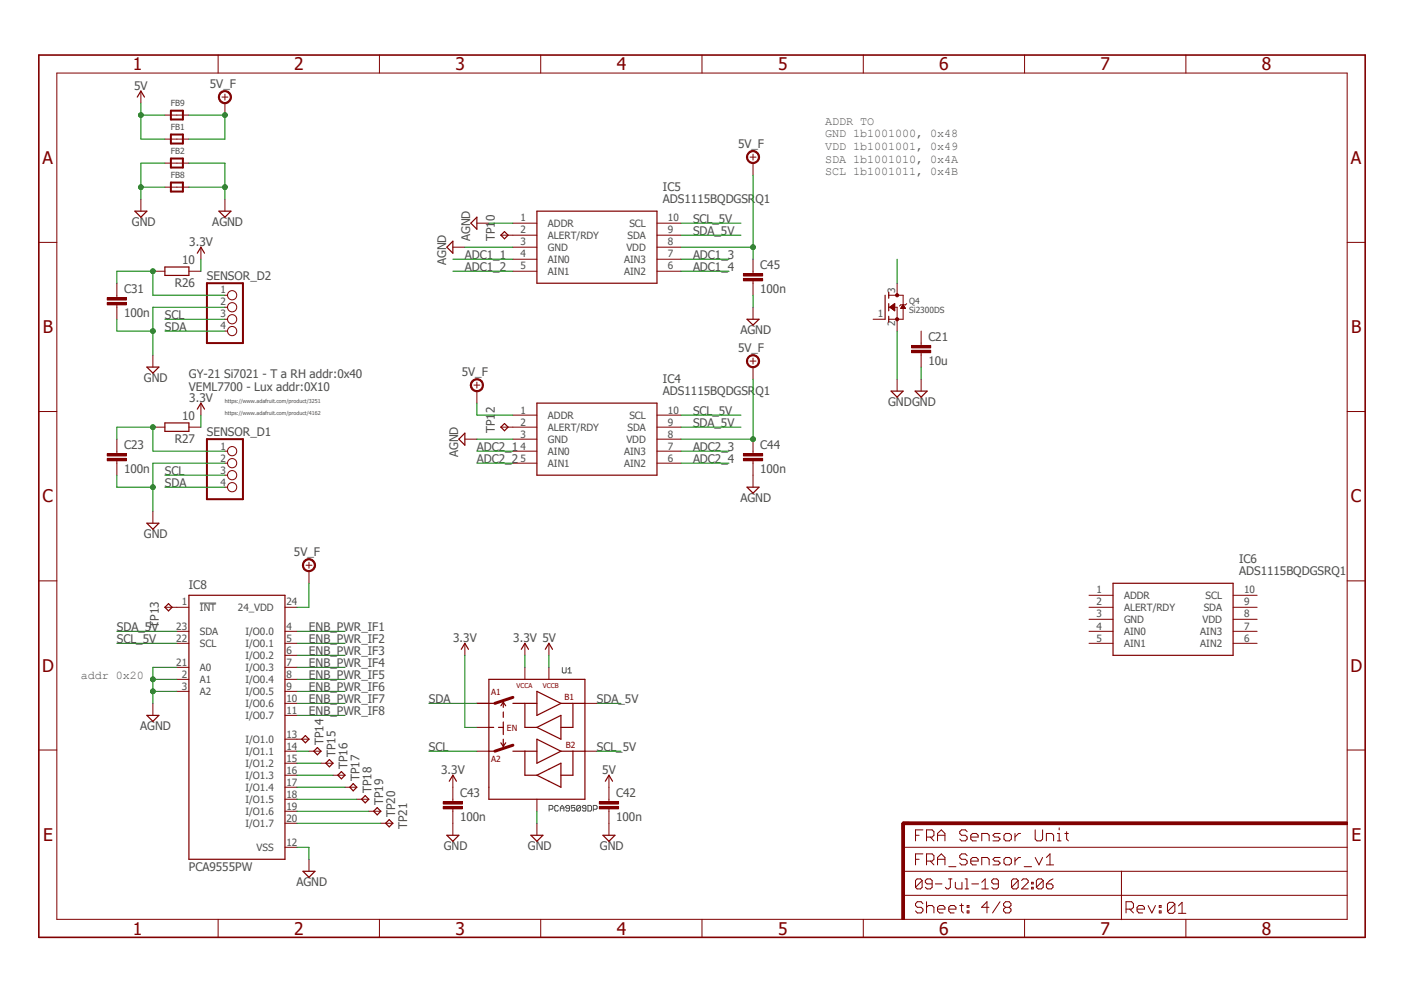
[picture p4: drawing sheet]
<svg xmlns="http://www.w3.org/2000/svg" width="297mm" height="210mm" viewBox="0 0 297 210" stroke-linecap="round" stroke-linejoin="round" font-family="sans-serif">
<path d="M7.9 11.3l281.2 187.3M289.1 11.3l-281.2 187.3" fill="none" stroke="#fff" stroke-width=".21"/>
<g fill="none" stroke="#505050" stroke-width=".21">
<path d="M42.3 127.6h3.4M119 141.2v1l.2 .1 .6-.1v-1M120.1 142.3h.8M120.1 141.6l.4-.4v1.1M116.2 171.2h.6l.2-.3v-.3l-.2-.3h-.6v1.2M118.1 170.6l-.2-.3h-.3l-.3 .3v.7l.3 .2h.3l.2-.2M118.5 171.5v-.7l.4-.5 .4 .5v.7M118.5 170.9h.8M120.5 170.9h-.6l-.2-.1 .2-.5h.4l.2 .3v.7l-.2 .2h-.4l-.2-.2M121.6 170.3h-.7v.6l.3-.1 .4 .1-.1 .6h-.5l-.1-.2M122.8 170.6l-.2-.3h-.4l-.2 .3v.7M122.8 170.6v.7l-.2 .2h-.4l-.2-.2"/>
<path d="M122.8 170.6l-.8 .7M124 170.9h-.6l-.2-.1 .2-.5h.4l.2 .3v.7l-.2 .2h-.4l-.2-.2M124.4 170.3h.5l.2 .3v.7l-.2 .2h-.5zM125.5 171.2h.6l.2-.3v-.3l-.2-.3h-.6v1.2"/>
</g>
<path d="M190.8 174.1h.5v20.3h-.5z" fill-rule="evenodd" fill="#800000"/>
<path d="M190.8 174.1h.5v20.3h-.5z" fill="none" stroke="#800000" stroke-width=".21"/>
<path d="M191 173.8h94v.6h-94z" fill-rule="evenodd" fill="#800000"/>
<g fill="none" stroke="#800000" stroke-width=".21">
<path d="M12 15.5h273v178.9h-273zM46.1 11.6v3.9M80.3 11.6v3.9M114.4 11.6v3.9M148.5 11.6v3.9M182.6 11.6v3.9M216.7 11.6v3.9M250.9 11.6v3.9M8.2 51.3h3.8M42.5 52.3v2.5M285 51.3h3.8M24.7 62.4v.5"/>
<path d="M24.7 64.5v.5M32.3 75.1v2.5M47.6 62.4h.5M47.6 65h.5M47.6 67.5h.5M47.6 70h.5M8.2 87h3.8M42.5 85.3v2.5M47.6 95.4h.5M47.6 98h.5M285 87h3.8M32.3 108.1v2.6"/>
<path d="M47.6 100.5h.5M47.6 103h.5M8.2 122.9h3.8M285 122.9h3.8M8.2 158.6h3.8M285 158.6h3.8M191 173.8h94v.6h-94zM191.1 179.2h93.9M193.7 176.7h.7M195.2 175.5h-1.5v2.3M196 177h1.2l.4-.3v-.8l-.4-.4h-1.2v2.3M196.8 177l.8 .8"/>
<path d="M198.3 177.8v-1.5l.8-.8 .8 .8v1.5M198.3 176.7h1.6M204.6 175.9l-.4-.4h-.8l-.4 .4v.4l.4 .4h.8l.4 .3v.5l-.4 .3h-.8l-.4-.3M205.4 177h1.5v-.3l-.4-.4h-.8l-.3 .4v.8l.3 .3h.8M207.7 177.8v-1.5h1.2l.4 .4v1.1M211.6 176.3h-1.2l-.3 .4 .3 .3h.8l.4 .5-.4 .3h-1.1M212.8 176.3h.7l.5 .4v.8l-.5 .3h-.7l-.4-.3v-.8zM214.7 176.3v1.5M215.9 176.3h-.4l-.8 .7M219 175.5v2l.4 .3h.8l.4-.3v-2M221.4 177.8v-1.5h1.1l.4 .4v1.1M223.7 177.8h.8"/>
<path d="M223.7 176.3h.4v1.5M224.1 175.1v.4M225.3 176.3h.7M225.6 175.9v1.6l.4 .3M46.1 194.4v3.8M80.3 194.4v3.8M114.4 194.4v3.8M148.5 194.4v3.8M182.6 194.4v3.8M191.1 189.4h93.9M191.1 184.3h93.9M193.7 181.7h.7"/>
<path d="M195.1 186.2l-.4-.3h-.7l-.3 .3v1.5M195.1 186.2v1.5l-.4 .3h-.7l-.3-.3M195.1 186.2l-1.4 1.5M195.2 180.6h-1.5v2.3M195.2 191.1l-.3-.4h-.8l-.4 .4v.4l.4 .4h.8l.3 .4v.4l-.3 .4h-.8l-.4-.4M196 182.1h1.2l.4-.4v-.7l-.4-.4h-1.2v2.3M196 190.7v2.4M196 191.9l.4-.4h.8l.4 .4v1.2M196.8 182.1l.8 .8M197.2 186.9h-1.1l-.4-.3v-.4l.4-.3h.7l.4 .3v1.5l-.4 .3h-.7l-.4-.3M197.9 186.9h1.4M198.3 181.7h1.6"/>
<path d="M198.3 182.9v-1.5l.8-.8 .8 .8v1.5M198.3 192.3h1.6v-.4l-.4-.4h-.7l-.5 .4v.8l.5 .4h.7M200.7 185.9h.7M200.7 183.3h1.5M200.7 192.3h1.5v-.4l-.4-.4h-.7l-.4 .4v.8l.4 .4h.7M201 185.9v1.8l-.3 .3h-.4l-.3-.3M202.1 186.6v1.1l.3 .3h1.1v-1.4M203 191.5h.8M203.4 191.1v1.6l.4 .4M204.2 185.9h.4v2.1M204.2 188h.7M204.6 181l-.4-.4h-.8l-.4 .4v.4l.4 .3h.8l.4 .4v.4l-.4 .4h-.8l-.4-.4"/>
<path d="M204.6 191.5h.4v.4h-.4zM204.6 192.7h.4v.4h-.4zM205.4 182.1h1.5v-.4l-.4-.3h-.8l-.3 .3v.8l.3 .4h.8M205.6 186.9h1.4M207.7 182.9v-1.5h1.2l.4 .3v1.2M207.7 188h1.4M207.7 186.6l.7-.7v2.1M209.2 191.9h-1.6l1.2-1.2v2.4M211.2 186.9h-1.1l-.3-.3v-.4l.3-.3h.8l.3 .3v1.5l-.3 .3h-.8l-.3-.3M211.5 190.7l-1.5 2.4M211.6 181.4h-1.2l-.3 .3 .3 .4h.8l.4 .4-.4 .4h-1.1M212.4 181.7l.4-.3h.7l.5 .3v.8l-.5 .4h-.7l-.4-.4z"/>
<path d="M212.7 191.9h.8M212.7 191.9l-.4-.4v-.4l.4-.4h.8l.4 .4v.4l-.4 .4M212.7 191.9l-.4 .4v.4l.4 .4h.8l.4-.4v-.4l-.4-.4M214.7 181.4v1.5M215.4 186.2l-.3-.3h-.8l-.3 .3v1.5M215.4 186.2v1.5l-.3 .3h-.8l-.3-.3M215.4 186.2l-1.4 1.5M215.9 181.4h-.4l-.8 .7M216.1 186.2l.4-.3h.7l.3 .3v.4l-1.4 1.4h1.4M216.7 183.3h1.5M216.7 194.4v3.8M218.2 187.7h.4v.3h-.4z"/>
<path d="M218.2 186.6h.4v.3h-.4zM219 181.4l.8 1.5 .8-1.5M220.7 186.2l-.4-.3h-.7l-.4 .3v1.5M220.7 186.2v1.5l-.4 .3h-.7l-.4-.3M220.7 186.2l-1.5 1.5M221.4 182.9h1.5M221.4 181.4l.7-.8v2.3M221.4 186.9h1l.4 .4v.4l-.4 .3h-.7l-.3-.3zM222.8 185.9l-.7 .3-.7 .7M237.2 184.3v10.2M238.2 192.3h1.2l.4-.4v-.8l-.4-.4h-1.2v2.4M239 192.3l.8 .8"/>
<path d="M240.5 192.3h1.6v-.4l-.4-.4h-.8l-.4 .4v.8l.4 .4h.8M242.9 191.5l.8 1.6 .7-1.6M245.2 191.5h.4v.4h-.4zM245.2 192.7h.4v.4h-.4zM248.5 191.2l-.4-.4h-.7l-.4 .4v1.6M248.5 191.2v1.6l-.4 .4h-.7l-.4-.4M248.5 191.2l-1.5 1.6M249.3 193.2h1.6M249.3 191.6l.8-.8v2.4M250.9 194.4v3.8"/>
<circle cx="49.1" cy="70" r=".98"/>
<circle cx="49.1" cy="67.5" r=".98"/>
<circle cx="49.1" cy="62.4" r=".98"/>
<circle cx="49.1" cy="65" r=".98"/>
<circle cx="49.1" cy="98" r=".98"/>
<circle cx="49.1" cy="95.4" r=".98"/>
<circle cx="49.1" cy="103" r=".98"/>
<circle cx="49.1" cy="100.5" r=".98"/>
</g>
<path d="M192.3 174.1h-1.2v1.3" fill="none" stroke="#800000" stroke-width=".64"/>
<path d="M8.2 11.6h280.6v186.6h-280.6z" fill="none" stroke="#800000" stroke-width=".34"/>
<path d="M43.8 59.9h7.6v12.7h-7.6zM43.8 92.9h7.6v12.7h-7.6z" fill="none" stroke="#800000" stroke-width=".42"/>
<path d="M41.7 53.6l.8-1.3 .8 1.3M31.1 77.6h2.5l-1.3 1.3zM41.7 86.5l.8-1.2 .8 1.2M31.1 110.7h2.5l-1.3 1.2z" fill="none" stroke="#800000" stroke-width=".25"/>
<path d="M22.7 64h4.1v.5h-4.1z" fill-rule="evenodd" fill="#800000"/>
<path d="M22.7 64h4.1v.5h-4.1z" fill="none" stroke="#800000" stroke-width=".21"/>
<path d="M22.7 62.9h4.1v.6h-4.1z" fill-rule="evenodd" fill="#800000"/>
<path d="M24.7 59.9v2.5M22.7 62.9h4.1v.6h-4.1zM24.7 65v2.5M24.7 95.4v.5M24.7 97.5v.5" fill="none" stroke="#800000" stroke-width=".21"/>
<path d="M22.7 96.9h4.1v.6h-4.1z" fill-rule="evenodd" fill="#800000"/>
<path d="M22.7 96.9h4.1v.6h-4.1z" fill="none" stroke="#800000" stroke-width=".21"/>
<path d="M22.7 95.9h4.1v.5h-4.1z" fill-rule="evenodd" fill="#800000"/>
<g fill="none" stroke="#800000" stroke-width=".21">
<path d="M34.9 29.4h5.1M34.9 34.5h5.1M32.3 57.4h2.6M40 57.4h2.5M108.5 57.4h5.1M108.5 47.2h5.1M108.5 49.7h5.1M108.5 52.3h5.1M108.5 54.8h5.1M139 57.4h5.1M139 47.2h5.1M139 49.7h5.1"/>
<path d="M139 52.3h5.1M139 54.8h5.1M188 65h1.8v2.5M188 62.4h3.1v5.1h-3.1M191.8 64.2l-.2 .3h-1.1l-.2 .2M22.7 95.9h4.1v.5h-4.1zM24.7 92.9v2.5M24.7 98v2.5M32.3 90.3h2.6M40 90.3h2.5M108.5 90.3h5.1M108.5 87.8h5.1"/>
<path d="M108.5 92.9h5.1M108.5 95.4h5.1M108.5 98h5.1M139 90.3h5.1M139 87.8h5.1M139 92.9h5.1M139 95.4h5.1M139 98h5.1M189.8 80.2v2.5M230.4 125.9h5.1M230.4 128.4h5.1M230.4 131h5.1"/>
<path d="M230.4 133.5h5.1M230.4 136.1h5.1M260.9 125.9h5M260.9 128.4h5M260.9 131h5M260.9 133.5h5M260.9 136.1h5"/>
</g>
<path d="M34.9 56.5h5.1v1.8h-5.1zM113.6 44.7h25.4v15.2h-25.4zM187.2 62.4v5.1M188 61.8v1.3M188 64.2v1.5M188 66.9v1.2M34.9 89.5h5.1v1.7h-5.1zM113.6 85.3h25.4v15.2h-25.4zM188.5 82.7h2.6l-1.3 1.3zM235.5 123.4h25.4v15.2h-25.4z" fill="none" stroke="#800000" stroke-width=".25"/>
<path d="M36.2 28.4h2.5v2h-2.5zM36.2 33.5h2.5v1.9h-2.5z" fill="none" stroke="#800000" stroke-width=".42"/>
<circle cx="189.8" cy="67.5" r=".33" fill="#800000"/>
<circle cx="189.8" cy="67.5" r=".33" fill="none" stroke="#800000" stroke-width=".21"/>
<circle cx="189.8" cy="62.4" r=".33" fill="#800000"/>
<g fill="none" stroke="#800000" stroke-width=".21">
<path d="M189.8 59.9v2.5M184.7 67.5h2.5M188.3 65h1M188.3 65l1-.8v1.5zM188.3 65.1h1M188.3 64.9h1M188.5 65.2h.8M188.5 64.8h.8M188.6 65.2h.7M188.6 64.7h.7M188.7 64.6h.6M188.7 65.3h.6"/>
<path d="M188.8 64.5h.5M188.8 65.4h.5M188.9 65.5h.4M188.9 64.4h.4M189.1 65.6h.2M189.1 64.3h.2M189.2 65.7h.1M189.2 64.3h.1M189.8 67.5v2.5M190.6 65.2h.9M190.6 65.1h.8M190.7 65h.7"/>
<path d="M190.8 64.9h.5M190.8 64.8h.5M190.9 64.7h.3M190.9 64.6h.2M191 64.5h.1M191.1 64.5l.5 .7h-1.1zM194.9 72.6v.5M194.9 74.6v.5"/>
<circle cx="189.8" cy="62.4" r=".33"/>
</g>
<path d="M192.8 74.1h4.1v.5h-4.1z" fill-rule="evenodd" fill="#800000"/>
<path d="M192.8 74.1h4.1v.5h-4.1z" fill="none" stroke="#800000" stroke-width=".21"/>
<path d="M192.8 73.1h4.1v.5h-4.1z" fill-rule="evenodd" fill="#800000"/>
<g fill="none" stroke="#800000" stroke-width=".21">
<path d="M192.8 73.1h4.1v.5h-4.1zM194.9 70v2.6M194.9 75.1v2.5M194.9 80.2v2.5M37.4 136.1h2.6M37.4 133.5h2.6M37.4 128.4h2.6M60.3 136.1h2.5M60.3 133.5h2.5M60.3 128.4h2.5M60.3 138.6h2.5M98.3 136.1v2.5"/>
<path d="M111 136.1v2.5M116.1 136.1v2.5M37.4 141.1h2.6M37.4 143.7h2.6M37.4 146.2h2.6M60.3 141.1h2.5M60.3 143.7h2.5M60.3 146.2h2.5M60.3 148.8h2.5M60.3 151.3h2.5M60.3 156.3h2.5M60.3 158.9h2.5"/>
<path d="M100.9 148.8h2.5M100.9 158.9h2.5M100.9 153.8h2.5M111 141.1v2.6M116.1 141.1v2.6M123.7 148.8h2.6M123.7 158.9h2.6M60.3 179.2h2.5M60.3 161.4h2.5M60.3 164h2.5M60.3 166.5h2.5M60.3 169h2.5"/>
<path d="M60.3 171.6h2.5M60.3 174.1h2.5M113.6 169v2.6M113.6 174.1v2.6M128.8 169v.5M128.8 171.1v.5"/>
</g>
<g fill="none" stroke="#800000" stroke-width=".25">
<path d="M193.6 82.7h2.5l-1.2 1.3zM40 125.9h20.3v55.8h-20.3zM97.6 137.3l.7-1.2 .8 1.2M110.3 137.3l.7-1.2 .8 1.2M115.4 137.3l.7-1.2 .8 1.2M100.9 148.8h3.8M103.4 153.8h1M103.4 158.9h1.3M103.4 143.7h20.3v25.3h-20.3zM105.5 153.8h1M106 157.1l.5 .8M106.5 148.5v1.1"/>
<path d="M106.5 150.6v1.1M106.5 152.7v2.7M106.5 156.3v1.6M106.5 148.5l-.5 .8M106.5 148.5l.5 .8M107 157.1l-.5 .8M108.5 148.8h5.1M108.5 158.9h5.1M111 148.8v5h2.6M111 158.9v5.1h2.6M113.6 153.8l5.1-2.5v5zM113.6 146.2l5.1 2.6-5.1 2.5z"/>
<path d="M113.6 156.3l5.1 2.6-5.1 2.5zM118.7 148.8h5M118.7 158.9h5M121.2 148.8v5h-2.5M121.2 158.9v5.1h-2.5M112.3 176.7h2.6l-1.3 1.2zM113.6 164l5.1-2.6v5.1z"/>
</g>
<path d="M108.5 157.6l-3.8 1.3M108.5 147.5l-3.8 1.3" fill="none" stroke="#800000" stroke-width=".64"/>
<path d="M126.8 170.6h4.1v.5h-4.1z" fill-rule="evenodd" fill="#800000"/>
<path d="M126.8 170.6h4.1v.5h-4.1z" fill="none" stroke="#800000" stroke-width=".21"/>
<path d="M126.8 169.5h4.1v.6h-4.1z" fill-rule="evenodd" fill="#800000"/>
<path d="M95.8 169v.5M95.8 171.1v.5M126.8 169.5h4.1v.6h-4.1zM128.8 166.5v2.5M128.8 171.6v2.5" fill="none" stroke="#800000" stroke-width=".21"/>
<path d="M93.8 170.6h4v.5h-4z" fill-rule="evenodd" fill="#800000"/>
<path d="M93.8 170.6h4v.5h-4z" fill="none" stroke="#800000" stroke-width=".21"/>
<path d="M93.8 169.5h4v.6h-4z" fill-rule="evenodd" fill="#800000"/>
<path d="M29.8 19.3v2.5M47.6 19.9v1.3M34.9 39.6h5.1M34.9 24.3h5.1M46.9 20.5h1.3M29.8 42.1v2.6M47.6 42.1v2.6M93.8 169.5h4v.6h-4zM95.8 164v5M95.8 171.6v5.1M128.8 164v2.5M128.8 174.1v2.6" fill="none" stroke="#800000" stroke-width=".21"/>
<path d="M29 20.5l.8-1.2 .8 1.2M28.5 44.7h2.6l-1.3 1.2zM46.3 44.7h2.6l-1.3 1.2zM94.5 176.7h2.6l-1.3 1.2zM95 165.2l.8-1.2 .8 1.2M127.6 176.7h2.5l-1.3 1.2zM128.1 165.2l.7-1.2 .8 1.2" fill="none" stroke="#800000" stroke-width=".25"/>
<path d="M36.2 38.6h2.5v1.9h-2.5zM36.2 23.4h2.5v1.9h-2.5z" fill="none" stroke="#800000" stroke-width=".42"/>
<path d="M46.5 19.6a1.4 1.4 0 0 1 2.2 .1 1.4 1.4 0 0 1-.7 2.1 1.4 1.4 0 0 1-1.8-1.3h.2a1.15 1.15 0 0 1 1.7-.9 1.15 1.15 0 0 1 .2 1.9 1.15 1.15 0 0 1-1.8-.6l-.1-.4h-.2z" fill-rule="evenodd" fill="#800000"/>
<path d="M46.5 19.6a1.4 1.4 0 0 1 2.2 .1 1.4 1.4 0 0 1-.7 2.1 1.4 1.4 0 0 1-1.8-1.3h.2a1.15 1.15 0 0 1 1.7-.9 1.15 1.15 0 0 1 .2 1.9 1.15 1.15 0 0 1-1.8-.6l-.1-.4h-.2zM47.6 21.8v2.5M158.7 33.2h1.2M159.3 32.6v1.3" fill="none" stroke="#800000" stroke-width=".21"/>
<path d="M158.2 32.3a1.39 1.39 0 0 1 2.3 .2 1.39 1.39 0 0 1-.8 2.1 1.39 1.39 0 0 1-1.8-1.4h.3a1.15 1.15 0 0 1 1.6-.9 1.15 1.15 0 0 1 .2 1.9 1.15 1.15 0 0 1-1.8-.6v-.4h-.3z" fill-rule="evenodd" fill="#800000"/>
<path d="M158.2 32.3a1.39 1.39 0 0 1 2.3 .2 1.39 1.39 0 0 1-.8 2.1 1.39 1.39 0 0 1-1.8-1.4h.3a1.15 1.15 0 0 1 1.6-.9 1.15 1.15 0 0 1 .2 1.9 1.15 1.15 0 0 1-1.8-.6v-.4h-.3zM159.3 34.5v2.5M158.7 76.4h1.2M159.3 75.7v1.3" fill="none" stroke="#800000" stroke-width=".21"/>
<path d="M158.2 75.5a1.4 1.4 0 0 1 2.3 .1 1.4 1.4 0 0 1-.8 2.1 1.4 1.4 0 0 1-1.8-1.3h.3a1.15 1.15 0 0 1 1.6-1 1.15 1.15 0 0 1 .2 2 1.15 1.15 0 0 1-1.8-.6v-.4h-.3z" fill-rule="evenodd" fill="#800000"/>
<path d="M158.2 75.5a1.4 1.4 0 0 1 2.3 .1 1.4 1.4 0 0 1-.8 2.1 1.4 1.4 0 0 1-1.8-1.3h.3a1.15 1.15 0 0 1 1.6-1 1.15 1.15 0 0 1 .2 2 1.15 1.15 0 0 1-1.8-.6v-.4h-.3zM159.3 77.6v2.6M98.3 92.9h2.6M159.3 95.4v.5M159.3 97.5v.5M159.3 100.5v2.5" fill="none" stroke="#800000" stroke-width=".21"/>
<path d="M98.3 91.6v2.5l-1.2-1.2zM158 103h2.6l-1.3 1.3z" fill="none" stroke="#800000" stroke-width=".25"/>
<path d="M157.3 96.9h4v.6h-4z" fill-rule="evenodd" fill="#800000"/>
<path d="M157.3 96.9h4v.6h-4z" fill="none" stroke="#800000" stroke-width=".21"/>
<path d="M157.3 95.9h4v.5h-4z" fill-rule="evenodd" fill="#800000"/>
<path d="M159.3 57.4v.5M159.3 59.4v.5M159.3 65v2.5M157.3 95.9h4v.5h-4zM159.3 92.9v2.5M159.3 98v2.5" fill="none" stroke="#800000" stroke-width=".21"/>
<path d="M158 67.5h2.6l-1.3 1.2z" fill="none" stroke="#800000" stroke-width=".25"/>
<path d="M157.3 58.9h4v.5h-4z" fill-rule="evenodd" fill="#800000"/>
<path d="M157.3 58.9h4v.5h-4z" fill="none" stroke="#800000" stroke-width=".21"/>
<path d="M157.3 57.9h4v.5h-4z" fill-rule="evenodd" fill="#800000"/>
<path d="M95.8 52.3h2.5M100.9 47.2h2.5M157.3 57.9h4v.5h-4zM159.3 54.8v2.6M159.3 59.9v2.5M100.2 81.4h1.3M100.9 80.8v1.3" fill="none" stroke="#800000" stroke-width=".21"/>
<path d="M95.8 51v2.6l-1.3-1.3zM99.6 47.2l1.3-1.3v2.6z" fill="none" stroke="#800000" stroke-width=".25"/>
<path d="M99.8 80.6a1.4 1.4 0 0 1 2.3 .1 1.4 1.4 0 0 1-.8 2.1 1.4 1.4 0 0 1-1.8-1.4h.2a1.15 1.15 0 0 1 1.6-1 1.15 1.15 0 0 1 .4 1.9 1.15 1.15 0 0 1-1.9-.4l-.1-.5h-.2z" fill-rule="evenodd" fill="#800000"/>
<path d="M99.8 80.6a1.4 1.4 0 0 1 2.3 .1 1.4 1.4 0 0 1-.8 2.1 1.4 1.4 0 0 1-1.8-1.4h.2a1.15 1.15 0 0 1 1.6-1 1.15 1.15 0 0 1 .4 1.9 1.15 1.15 0 0 1-1.9-.4l-.1-.5h-.2zM100.9 82.7v2.6M64.7 119.5h1.3M65.4 118.9v1.3M65.4 181.7v2.6" fill="none" stroke="#800000" stroke-width=".21"/>
<path d="M64.1 184.3h2.5l-1.2 1.2z" fill="none" stroke="#800000" stroke-width=".25"/>
<path d="M64.3 118.7a1.4 1.4 0 0 1 2.2 0 1.4 1.4 0 0 1-.7 2.2 1.4 1.4 0 0 1-1.8-1.4h.2a1.15 1.15 0 0 1 1.7-.9 1.15 1.15 0 0 1 .2 1.9 1.15 1.15 0 0 1-1.8-.6l-.1-.4h-.2z" fill-rule="evenodd" fill="#800000"/>
<g fill="none" stroke="#800000" stroke-width=".21">
<path d="M106 49.7h2.5M106 90.3h2.5M64.3 118.7a1.4 1.4 0 0 1 2.2 0 1.4 1.4 0 0 1-.7 2.2 1.4 1.4 0 0 1-1.8-1.4h.2a1.15 1.15 0 0 1 1.7-.9 1.15 1.15 0 0 1 .2 1.9 1.15 1.15 0 0 1-1.8-.6l-.1-.4h-.2zM34.9 128.4h2.5M65.4 120.8v2.6M32.3 148.8v2.5M62.8 156.3h2.6M65.4 158.9h2.5M67.9 161.4h2.5M70.4 164h2.6M73 166.5h2.5M75.5 169h2.5"/>
<path d="M78 171.6h2.6M80.6 174.1h2.5"/>
</g>
<path d="M106.7 49l.8 .7-.8 .8-.7-.8zM106.7 89.6l.8 .7-.8 .8-.7-.8zM34.9 128.4l.7-.7 .8 .7-.8 .8zM31.1 151.3h2.5l-1.3 1.3zM63.8 156.3l.8-.7 .8 .7-.8 .8zM67.1 158.1l.8 .8-.8 .7-.7-.7zM69.7 160.7l.7 .7-.7 .8-.8-.8zM71.5 164l.7-.8 .8 .8-.8 .7zM74.7 165.7l.8 .8-.8 .8-.7-.8zM76.5 169l.8-.7 .7 .7-.7 .8zM79.8 170.8l.8 .8-.8 .7-.8-.7zM81.6 174.1l.7-.7 .8 .7-.8 .8z" fill="none" stroke="#800000" stroke-width=".25"/>
<path d="M24.7 67.5v2.5h7.6M34.9 70h12.7M34.9 67.5h12.7M47.6 65h-15.3v10.1M34.9 103h12.7M34.9 100.5h12.7M90.7 148.8h10.2M90.7 158.9h10.2" fill="none" stroke="#008000" stroke-width=".21"/>
<circle cx="32.3" cy="70" r=".51" fill="#008000"/>
<g fill="none" stroke="#008000" stroke-width=".21">
<path d="M47.6 98h-15.3v10.1M24.7 100.5v2.5h7.6"/>
<circle cx="32.3" cy="70" r=".51"/>
</g>
<circle cx="32.3" cy="103" r=".51" fill="#008000"/>
<g fill="none" stroke="#008000" stroke-width=".21">
<path d="M29.8 39.6h5.1M34.9 34.5h-5.1v7.6M189.8 70v10.2M194.9 77.6v2.6M113.6 171.6v2.5"/>
<circle cx="32.3" cy="103" r=".51"/>
</g>
<circle cx="29.8" cy="39.6" r=".51" fill="#008000"/>
<g fill="none" stroke="#008000" stroke-width=".21">
<path d="M42.5 54.8v2.6M24.7 92.9v-2.6h7.6v5.1h15.3M42.5 87.8v2.5M98.3 138.6v15.2h2.6M111 138.6v2.5"/>
<circle cx="29.8" cy="39.6" r=".51"/>
</g>
<circle cx="32.3" cy="90.3" r=".51" fill="#008000"/>
<g fill="none" stroke="#008000" stroke-width=".21">
<path d="M24.7 59.9v-2.5h7.6v5h15.3"/>
<circle cx="32.3" cy="90.3" r=".51"/>
</g>
<circle cx="32.3" cy="57.4" r=".51" fill="#008000"/>
<g fill="none" stroke="#008000" stroke-width=".21">
<path d="M29.8 21.8v7.6h5.1M29.8 24.3h5.1M144.1 49.7h12.7M189.8 54.8v5.1M144.1 90.3h12.7M24.7 133.5h12.7M116.1 138.6v2.5M126.3 148.8h5.1"/>
<circle cx="32.3" cy="57.4" r=".51"/>
</g>
<circle cx="29.8" cy="24.3" r=".51" fill="#008000"/>
<g fill="none" stroke="#008000" stroke-width=".21">
<path d="M40 34.5h7.6v7.6M40 39.6h7.6M144.1 47.2h12.7M144.1 87.8h12.7M24.7 136.1h12.7M126.3 158.9h5.1"/>
<circle cx="29.8" cy="24.3" r=".51"/>
</g>
<circle cx="47.6" cy="39.6" r=".51" fill="#008000"/>
<g fill="none" stroke="#008000" stroke-width=".21">
<path d="M98.3 52.3h10.2M103.4 47.2h5.1M159.3 62.4v2.6M100.9 92.9h7.6M32.3 143.7h5.1M37.4 141.1h-5.1v7.7M62.8 179.2h2.6v2.5"/>
<circle cx="47.6" cy="39.6" r=".51"/>
</g>
<circle cx="32.3" cy="143.7" r=".51" fill="#008000"/>
<g fill="none" stroke="#008000" stroke-width=".21">
<path d="M32.3 146.2h5.1"/>
<circle cx="32.3" cy="143.7" r=".51"/>
</g>
<circle cx="32.3" cy="146.2" r=".51" fill="#008000"/>
<g fill="none" stroke="#008000" stroke-width=".21">
<path d="M40 24.3h7.6v5.1h-7.6"/>
<circle cx="32.3" cy="146.2" r=".51"/>
</g>
<circle cx="47.6" cy="24.3" r=".51" fill="#008000"/>
<g fill="none" stroke="#008000" stroke-width=".21">
<path d="M159.3 37v17.8M144.1 52.3h15.2"/>
<circle cx="47.6" cy="24.3" r=".51"/>
</g>
<circle cx="159.3" cy="52.3" r=".51" fill="#008000"/>
<g fill="none" stroke="#008000" stroke-width=".21">
<path d="M159.3 80.2v12.7h-15.2"/>
<circle cx="159.3" cy="52.3" r=".51"/>
</g>
<circle cx="159.3" cy="92.9" r=".51" fill="#008000"/>
<g fill="none" stroke="#008000" stroke-width=".21">
<path d="M95.8 54.8h12.7M95.8 57.4h12.7M144.1 54.8h10.1M144.1 57.4h10.1M100.9 85.3v2.5h7.6M100.9 95.4h7.6M100.9 98h7.6M144.1 95.4h10.1M144.1 98h10.1M62.8 133.5h10.2M62.8 136.1h10.2M62.8 138.6h10.2"/>
<path d="M65.4 123.4v5h-2.6M62.8 141.1h10.2M62.8 143.7h10.2M62.8 146.2h10.2M62.8 148.8h10.2M62.8 151.3h10.2M62.8 158.9h2.6M62.8 161.4h5.1M62.8 164h7.6M62.8 166.5h10.2M62.8 169h12.7M62.8 171.6h15.2"/>
<path d="M62.8 174.1h17.8"/>
<circle cx="159.3" cy="92.9" r=".51"/>
</g>
<g font-size="3.7" fill="#800000">
<text x="28.1" y="14.9">1</text>
<text x="62.2" y="14.9">2</text>
<text x="96.4" y="14.9">3</text>
<text x="130.5" y="14.9">4</text>
<text x="164.6" y="14.9">5</text>
<text x="198.7" y="14.9">6</text>
<text x="232.8" y="14.9">7</text>
<text x="267" y="14.9">8</text>
<text x="9" y="34.7">A</text>
<text x="285.8" y="34.7">A</text>
<text x="9.1" y="70.5">B</text>
<text x="285.8" y="70.5">B</text>
<text x="9" y="106.3">C</text>
<text x="285.8" y="106.3">C</text>
<text x="8.9" y="142.1">D</text>
<text x="285.7" y="142.1">D</text>
<text x="9.1" y="177.8">E</text>
<text x="285.9" y="177.8">E</text>
<text x="28.1" y="197.7">1</text>
<text x="62.2" y="197.7">2</text>
<text x="96.4" y="197.7">3</text>
<text x="130.5" y="197.7">4</text>
<text x="164.6" y="197.7">5</text>
<text x="198.7" y="197.7">6</text>
<text x="232.8" y="197.7">7</text>
<text x="266.9" y="197.7">8</text>
</g>
<g font-size="2.5" fill="#505050">
<text x="28.4" y="19">5V</text>
<text x="44.4" y="18.6">5V_F</text>
<text x="174.5" y="26.4">ADDR TO</text>
<text x="174.5" y="29">GND 1b1001000, 0x48</text>
<text x="156.1" y="31.3">5V_F</text>
<text x="174.5" y="31.7">VDD 1b1001001, 0x49</text>
<text x="174.5" y="34.4">SDA 1b1001010, 0x4A</text>
<text x="140.3" y="40.5">IC5</text>
<text x="174.5" y="37">SCL 1b1001011, 0x4B</text>
<text x="27.9" y="47.8">GND</text>
<text x="44.9" y="47.8">AGND</text>
<text x="140.3" y="43">ADS1115BQDGSRQ1</text>
<text x="146.6" y="47.2">SCL_5V</text>
<text x="40" y="52">3.3V</text>
<text x="99.5" y="51" transform="rotate(-90 99.5 51)">AGND</text>
<text x="104.7" y="51" transform="rotate(-90 104.7 51)">TP10</text>
<text x="146.6" y="49.7">SDA_5V</text>
<text x="38.5" y="55.8">10</text>
<text x="43.8" y="59.3">SENSOR_D2</text>
<text x="94.4" y="56.1" transform="rotate(-90 94.4 56.1)">AGND</text>
<text x="98.3" y="54.8">ADC1_1</text>
<text x="98.3" y="57.4">ADC1_2</text>
<text x="146.6" y="54.8">ADC1_3</text>
<text x="146.6" y="57.4">ADC1_4</text>
<text x="160.8" y="57">C45</text>
<text x="26.2" y="62.1">C31</text>
<text x="37" y="60.6">R26</text>
<text x="160.8" y="62.1">100n</text>
<text x="26.2" y="67.1">100n</text>
<text x="34.9" y="70.1">SDA</text>
<text x="34.9" y="67.5">SCL</text>
<text x="156.6" y="70.7">AGND</text>
<text x="156.1" y="74.5">5V_F</text>
<text x="196.4" y="77.3">10u</text>
<text x="196.4" y="72.2">C21</text>
<text x="30.4" y="80.8">GND</text>
<text x="40" y="79.9">GY-21 Si7021 - T a RH addr:0x40</text>
<text x="40" y="82.6">VEML7700 - Lux addr:0X10</text>
<text x="97.7" y="79.5">5V_F</text>
<text x="140.3" y="83.6">ADS1115BQDGSRQ1</text>
<text x="140.3" y="81.1">IC4</text>
<text x="38.5" y="88.8">10</text>
<text x="40" y="85">3.3V</text>
<text x="146.6" y="87.8">SCL_5V</text>
<text x="187.9" y="85.9">GNDGND</text>
<text x="26.2" y="95">C23</text>
<text x="37" y="93.6">R27</text>
<text x="43.8" y="92.2">SENSOR_D1</text>
<text x="100.9" y="95.4">ADC2_1</text>
<text x="104.7" y="91.6" transform="rotate(-90 104.7 91.6)">TP12</text>
<text x="146.6" y="90.3">SDA_5V</text>
<text x="146.6" y="95.4">ADC2_3</text>
<text x="160.8" y="95">C44</text>
<text x="26.2" y="100.1">100n</text>
<text x="34.9" y="100.5">SCL</text>
<text x="96.9" y="96.7" transform="rotate(-90 96.9 96.7)">AGND</text>
<text x="100.9" y="98">ADC2_2</text>
<text x="146.6" y="98">ADC2_4</text>
<text x="160.8" y="100.1">100n</text>
<text x="34.9" y="103">SDA</text>
<text x="156.6" y="106.2">AGND</text>
<text x="30.4" y="113.8">GND</text>
<text x="62.2" y="117.6">5V_F</text>
<text x="262.1" y="119.2">IC6</text>
<text x="40" y="124.6">IC8</text>
<text x="262.1" y="121.7">ADS1115BQDGSRQ1</text>
<text x="24.7" y="133.5">SDA_5V</text>
<text x="24.7" y="136.1">SCL_5V</text>
<text x="33.6" y="132.7" transform="rotate(-90 33.6 132.7)">TP13</text>
<text x="65.4" y="133.5">ENB_PWR_IF1</text>
<text x="65.4" y="136.1">ENB_PWR_IF2</text>
<text x="95.9" y="135.8">3.3V</text>
<text x="108.6" y="135.8">3.3V 5V</text>
<text x="17.1" y="143.7">addr 0x20</text>
<text x="65.4" y="138.6">ENB_PWR_IF3</text>
<text x="65.4" y="141.1">ENB_PWR_IF4</text>
<text x="65.4" y="143.7">ENB_PWR_IF5</text>
<text x="65.4" y="146.2">ENB_PWR_IF6</text>
<text x="65.4" y="148.8">ENB_PWR_IF7</text>
<text x="90.7" y="148.8">SDA</text>
<text x="126.3" y="148.8">SDA_5V</text>
<text x="29.7" y="154.5">AGND</text>
<text x="65.4" y="151.3">ENB_PWR_IF8</text>
<text x="68.4" y="157.6" transform="rotate(-90 68.4 157.6)">TP14</text>
<text x="71" y="160.1" transform="rotate(-90 71 160.1)">TP15</text>
<text x="90.7" y="158.9">SCL</text>
<text x="126.3" y="158.9">SCL_5V</text>
<text x="73.5" y="162.7" transform="rotate(-90 73.5 162.7)">TP16</text>
<text x="76" y="165.2" transform="rotate(-90 76 165.2)">TP17</text>
<text x="78.6" y="167.8" transform="rotate(-90 78.6 167.8)">TP18</text>
<text x="93.3" y="163.7">3.3V</text>
<text x="127.4" y="163.7">5V</text>
<text x="81.1" y="170.3" transform="rotate(-90 81.1 170.3)">TP19</text>
<text x="83.6" y="172.8" transform="rotate(-90 83.6 172.8)">TP20</text>
<text x="97.3" y="173.7">100n</text>
<text x="97.3" y="168.7">C43</text>
<text x="130.3" y="173.7">100n</text>
<text x="130.3" y="168.7">C42</text>
<text x="86.1" y="175.4" transform="rotate(-90 86.1 175.4)">TP21</text>
<text x="93.9" y="179.8">GND</text>
<text x="111.7" y="179.8">GND</text>
<text x="126.9" y="179.8">GND</text>
<text x="40" y="184.3">PCA9555PW</text>
<text x="62.7" y="187.5">AGND</text>
</g>
<g font-size="2.1" fill="#505050">
<text x="110.1" y="46.8">1</text>
<text x="115.9" y="48">ADDR</text>
<text x="133.1" y="48">SCL</text>
<text x="141.3" y="46.8">10</text>
<text x="110.1" y="49.4">2</text>
<text x="110.1" y="51.9">3</text>
<text x="115.9" y="50.5">ALERT/RDY</text>
<text x="115.9" y="53">GND</text>
<text x="132.5" y="53">VDD</text>
<text x="132.8" y="50.5">SDA</text>
<text x="141.3" y="49.4">9</text>
<text x="141.3" y="51.9">8</text>
<text x="110.1" y="54.4">4</text>
<text x="110.1" y="57">5</text>
<text x="115.9" y="55.6">AIN0</text>
<text x="115.9" y="58.1">AIN1</text>
<text x="132" y="55.6">AIN3</text>
<text x="132" y="58.1">AIN2</text>
<text x="141.3" y="54.4">7</text>
<text x="141.3" y="57">6</text>
<text x="46.7" y="62.1">1</text>
<text x="46.7" y="64.6">2</text>
<text x="189.4" y="62.1" transform="rotate(-90 189.4 62.1)">3</text>
<text x="46.7" y="67.1">3</text>
<text x="46.7" y="69.7">4</text>
<text x="185.7" y="67.1">1</text>
<text x="189.4" y="69" transform="rotate(-90 189.4 69)">2</text>
<text x="110.1" y="87.5">1</text>
<text x="115.9" y="88.6">ADDR</text>
<text x="133.1" y="88.6">SCL</text>
<text x="141.3" y="87.5">10</text>
<text x="46.7" y="95.1">1</text>
<text x="110.1" y="90">2</text>
<text x="110.1" y="92.5">3</text>
<text x="110.1" y="95.1">4</text>
<text x="115.9" y="91.1">ALERT/RDY</text>
<text x="115.9" y="93.6">GND</text>
<text x="132.5" y="93.6">VDD</text>
<text x="132.8" y="91.1">SDA</text>
<text x="141.3" y="90">9</text>
<text x="141.3" y="92.5">8</text>
<text x="141.3" y="95.1">7</text>
<text x="46.7" y="97.6">2</text>
<text x="46.7" y="100.2">3</text>
<text x="110.1" y="97.6">5</text>
<text x="115.9" y="96.2">AIN0</text>
<text x="115.9" y="98.7">AIN1</text>
<text x="132" y="96.2">AIN3</text>
<text x="132" y="98.7">AIN2</text>
<text x="141.3" y="97.6">6</text>
<text x="46.7" y="102.7">4</text>
<text x="232" y="125.5">1</text>
<text x="263.2" y="125.5">10</text>
<text x="38.4" y="128.1">1</text>
<text x="42.3" y="129.2">INT</text>
<text x="50.3" y="129.2">24_VDD</text>
<text x="60.6" y="128.1">24</text>
<text x="232" y="128.1">2</text>
<text x="232" y="130.6">3</text>
<text x="237.8" y="126.7">ADDR</text>
<text x="237.8" y="129.2">ALERT/RDY</text>
<text x="237.8" y="131.7">GND</text>
<text x="254.4" y="131.7">VDD</text>
<text x="254.6" y="129.2">SDA</text>
<text x="255" y="126.7">SCL</text>
<text x="263.2" y="128.1">9</text>
<text x="263.2" y="130.6">8</text>
<text x="37.3" y="135.7">22</text>
<text x="37.3" y="133.1">23</text>
<text x="42.3" y="136.8">SCL</text>
<text x="42.3" y="134.3">SDA</text>
<text x="51.9" y="134.3">I/O0.0</text>
<text x="51.9" y="136.8">I/O0.1</text>
<text x="60.6" y="133.1">4</text>
<text x="60.6" y="135.7">5</text>
<text x="232" y="133.1">4</text>
<text x="232" y="135.7">5</text>
<text x="237.8" y="134.3">AIN0</text>
<text x="237.8" y="136.8">AIN1</text>
<text x="253.9" y="134.3">AIN3</text>
<text x="253.9" y="136.8">AIN2</text>
<text x="263.2" y="133.1">7</text>
<text x="263.2" y="135.7">6</text>
<text x="37.3" y="140.8">21</text>
<text x="38.4" y="143.3">2</text>
<text x="42.3" y="141.9">A0</text>
<text x="51.9" y="139.4">I/O0.2</text>
<text x="51.9" y="141.9">I/O0.3</text>
<text x="60.6" y="138.2">6</text>
<text x="60.6" y="140.8">7</text>
<text x="60.6" y="143.3">8</text>
<text x="38.4" y="145.8">3</text>
<text x="42.3" y="144.4">A1</text>
<text x="42.3" y="147">A2</text>
<text x="51.9" y="144.4">I/O0.4</text>
<text x="51.9" y="147">I/O0.5</text>
<text x="51.9" y="149.5">I/O0.6</text>
<text x="60.6" y="145.8">9</text>
<text x="60.6" y="148.4">10</text>
<text x="51.9" y="152.1">I/O0.7</text>
<text x="60.6" y="150.9">11</text>
<text x="60.6" y="156">13</text>
<text x="51.9" y="157.1">I/O1.0</text>
<text x="51.9" y="159.6">I/O1.1</text>
<text x="60.6" y="158.5">14</text>
<text x="60.6" y="161.1">15</text>
<text x="51.9" y="162.2">I/O1.2</text>
<text x="51.9" y="164.7">I/O1.3</text>
<text x="51.9" y="167.3">I/O1.4</text>
<text x="60.6" y="163.6">16</text>
<text x="60.6" y="166.2">17</text>
<text x="51.9" y="169.8">I/O1.5</text>
<text x="51.9" y="172.3">I/O1.6</text>
<text x="60.6" y="168.7">18</text>
<text x="60.6" y="171.2">19</text>
<text x="60.6" y="173.8">20</text>
<text x="51.9" y="174.9">I/O1.7</text>
<text x="54.3" y="180">VSS</text>
<text x="60.6" y="178.9">12</text>
</g>
<g font-size="1.8" fill="#505050">
<text x="36.2" y="22.4">FB9</text>
<text x="36.2" y="27.5">FB1</text>
<text x="36.2" y="32.6">FB2</text>
<text x="36.2" y="37.7">FB8</text>
<text x="192.3" y="64.3">Q4</text>
<text x="192.3" y="66.3">Si2300DS</text>
</g>
<g font-size="1.8" fill="#800000">
<text x="103.9" y="147">A1</text>
<text x="119.4" y="148">B1</text>
<text x="107.2" y="154.6">EN</text>
<text x="103.9" y="161.2">A2</text>
<text x="119.7" y="158.1">B2</text>
</g>
<g font-size="1.4" fill="#800000">
<text x="109.3" y="145.5">VCCA</text>
<text x="114.9" y="145.5">VCCB</text>
</g>
<g font-size="1.1" fill="#505050">
<text x="47.6" y="87.8">https://www.adafruit.com/product/4162</text>
<text x="47.6" y="85.3">https://www.adafruit.com/product/3251</text>
</g>
</svg>
